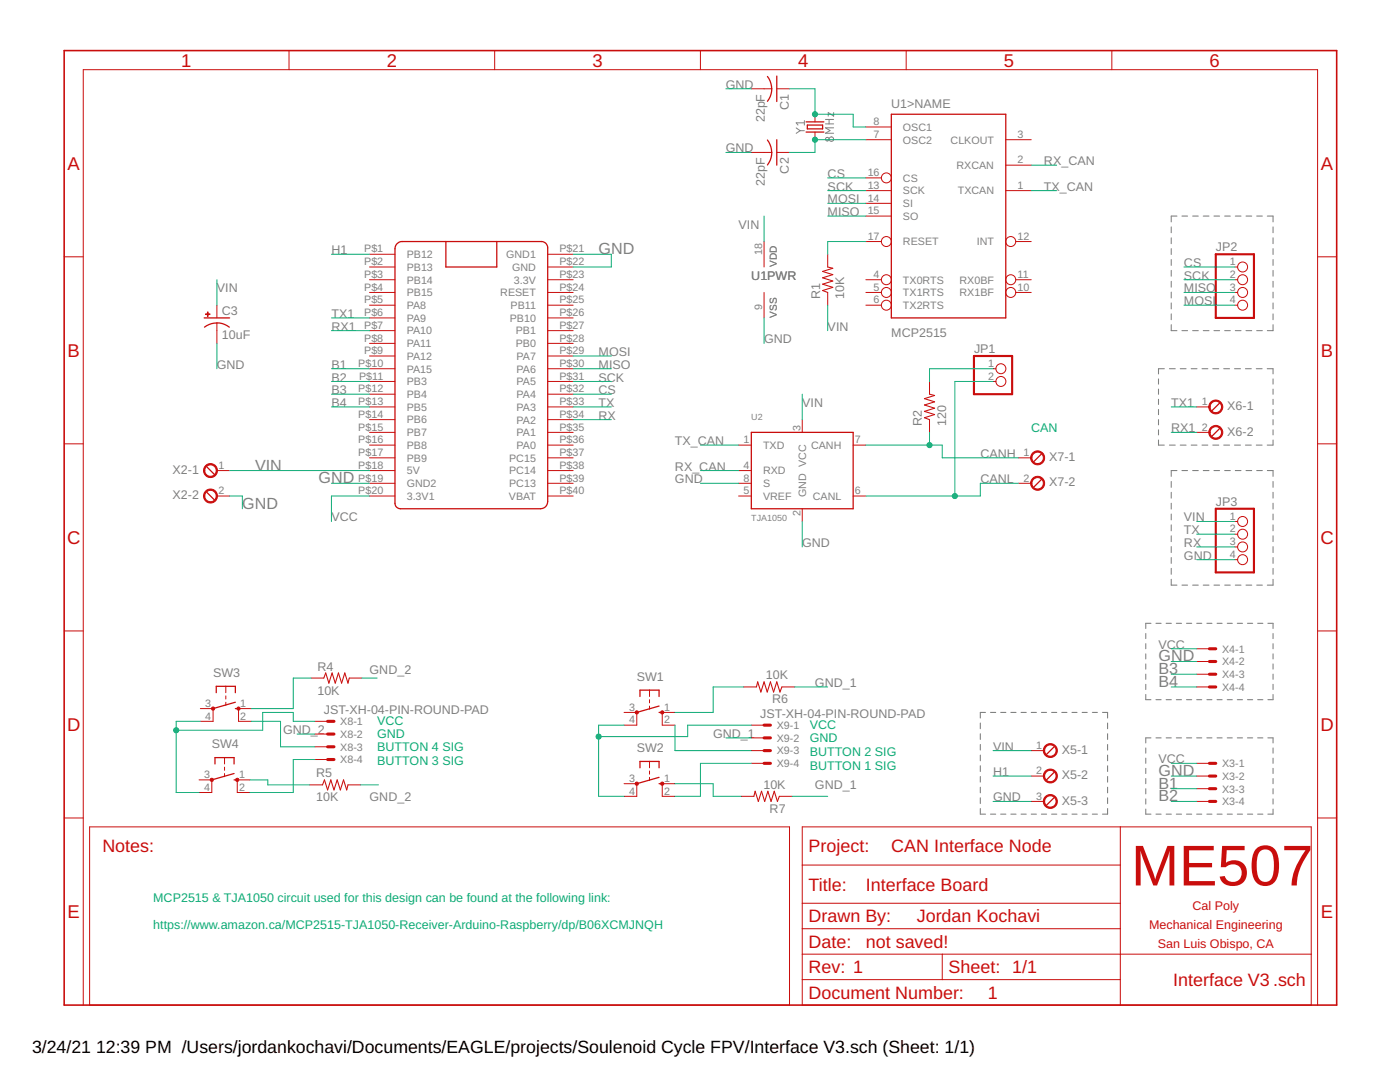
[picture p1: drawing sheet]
<svg xmlns="http://www.w3.org/2000/svg" width="279mm" height="216mm" viewBox="0 0 279 216" stroke-linecap="round" stroke-linejoin="round" font-family="sans-serif">
<g fill="none" stroke="#808080" stroke-width=".21">
<path d="M233.7 45.3v1.1M233.7 47.5v1.1M233.7 49.6v1.2M233.7 51.8v1.2M233.7 54v1.1M233.7 56.1v1.2M233.7 58.3v1.2M234.9 43.1h-1.2v1.2M235.9 43.1h1.1M238 43.1h1.1M240.1 43.1h1.2M242.3 43.1h1.1"/>
<path d="M244.4 43.1h1.1M246.5 43.1h1.2M248.7 43.1h1.1M250.8 43.1h1.1M252.9 43.1h1.2v1.2M254.1 45.3v1.1M254.1 47.5v1.1M254.1 49.6v1.2M254.1 51.8v1.2M254.1 54v1.1M254.1 56.1v1.2M254.1 58.3v1.2"/>
<path d="M231.2 75.6v1M231.2 77.6v1.1M231.2 79.7v1M232.4 73.6h-1.2v1M233.4 73.6h1.1M233.7 60.5v1.1M233.7 62.6v1.2M233.7 64.8v1.2h1.2M235.5 73.6h1.2M235.9 66h1.1M237.7 73.6h1.2M238 66h1.1"/>
<path d="M239.9 73.6h1.1M240.1 66h1.2M242 73.6h1.2M242.3 66h1.1M244.2 73.6h1.2M244.4 66h1.1M246.4 73.6h1.2M246.5 66h1.2M248.6 73.6h1.1M248.7 66h1.1M250.7 73.6h1.2M250.8 66h1.1"/>
<path d="M252.9 73.6h1.2v1M254.1 60.5v1.1M254.1 62.6v1.2M254.1 64.8v1.2h-1.2M254.1 75.6v1M254.1 77.6v1.1M254.1 79.7v1M231.2 81.7v1M231.2 83.7v1.1M231.2 85.8v1M231.2 87.8v1h1.2M233.4 88.8h1.1"/>
<path d="M233.7 96.1v1.1M233.7 98.2v1.2M234.9 93.9h-1.2v1.2M235.5 88.8h1.2M235.9 93.9h1.1M237.7 88.8h1.2M238 93.9h1.1M239.9 88.8h1.1M240.1 93.9h1.2M242 88.8h1.2M242.3 93.9h1.1M244.2 88.8h1.2"/>
<path d="M244.4 93.9h1.1M246.4 88.8h1.2M246.5 93.9h1.2M248.6 88.8h1.1M248.7 93.9h1.1M250.7 88.8h1.2M250.8 93.9h1.1M252.9 93.9h1.2v1.2M254.1 81.7v1M254.1 83.7v1.1M254.1 85.8v1M254.1 87.8v1h-1.2"/>
<path d="M254.1 96.1v1.1M254.1 98.2v1.2M233.7 100.4v1.2M233.7 102.6v1.1M233.7 104.7v1.2M233.7 106.9v1.2M233.7 109.1v1.2M233.7 111.3v1.1M233.7 113.4v1.2M233.7 115.6v1.2h1.2M235.9 116.8h1.1M238 116.8h1.1"/>
<path d="M240.1 116.8h1.2M242.3 116.8h1.1M244.4 116.8h1.1M246.5 116.8h1.2M248.7 116.8h1.1M250.8 116.8h1.1M254.1 100.4v1.2M254.1 102.6v1.1M254.1 104.7v1.2M254.1 106.9v1.2M254.1 109.1v1.2M254.1 111.3v1.1"/>
<path d="M254.1 113.4v1.2M254.1 115.6v1.2h-1.2M228.7 126.4v1M228.7 128.4v1.1M228.7 130.5v1M228.7 132.5v1M228.7 134.5v1.1M228.7 136.5v1.1M228.7 138.6v1h1M229.7 124.4h-1v1M230.7 124.4h1M230.7 139.6h1"/>
<path d="M232.7 124.4h1.1M232.7 139.6h1.1M234.8 124.4h1M234.8 139.6h1M236.8 124.4h1M236.8 139.6h1M238.8 124.4h1M238.8 139.6h1M240.9 124.4h1M240.9 139.6h1M242.9 124.4h1M242.9 139.6h1"/>
<path d="M244.9 124.4h1M244.9 139.6h1M246.9 124.4h1.1M246.9 139.6h1.1M249 124.4h1M249 139.6h1M251 124.4h1M251 139.6h1M253 124.4h1.1v1M254.1 126.4v1M254.1 128.4v1.1M254.1 130.5v1"/>
<path d="M254.1 132.5v1M254.1 134.5v1.1M254.1 136.5v1.1M254.1 138.6v1h-1.1M195.6 144.3v1.1M195.6 146.4v1.2M195.6 148.5v1.2M195.6 150.7v1.1M195.6 152.8v1.1M195.6 154.9v1.2M195.6 157.1v1.1M195.6 159.2v1.1"/>
<path d="M196.7 142.2h-1.1v1.1M197.7 142.2h1M199.7 142.2h1M201.7 142.2h1.1M203.8 142.2h1M205.8 142.2h1M207.8 142.2h1.1M209.9 142.2h1M211.9 142.2h1M213.9 142.2h1M216 142.2h1M218 142.2h1"/>
<path d="M220 142.2h1v1.1M221 144.3v1.1M221 146.4v1.2M221 148.5v1.2M221 150.7v1.1M221 152.8v1.1M221 154.9v1.2M221 157.1v1.1M221 159.2v1.1M228.7 149.2v1.1M228.7 151.3v1M228.7 153.3v1"/>
<path d="M228.7 155.3v1.1M228.7 157.4v1M228.7 159.4v1M229.7 147.2h-1v1.1M230.7 147.2h1M232.7 147.2h1.1M234.8 147.2h1M236.8 147.2h1M238.8 147.2h1M240.9 147.2h1M242.9 147.2h1M244.9 147.2h1"/>
<path d="M246.9 147.2h1.1M249 147.2h1M251 147.2h1M253 147.2h1.1v1.1M254.1 149.2v1.1M254.1 151.3v1M254.1 153.3v1M254.1 155.3v1.1M254.1 157.4v1M254.1 159.4v1M195.6 161.3v1.2h1.1M197.7 162.5h1"/>
<path d="M199.7 162.5h1M201.7 162.5h1.1M203.8 162.5h1M205.8 162.5h1M207.8 162.5h1.1M209.9 162.5h1M211.9 162.5h1M213.9 162.5h1M216 162.5h1M218 162.5h1M221 161.3v1.2h-1M228.7 161.4v1.1h1"/>
<path d="M230.7 162.5h1M232.7 162.5h1.1M234.8 162.5h1M236.8 162.5h1M238.8 162.5h1M240.9 162.5h1M242.9 162.5h1M244.9 162.5h1M246.9 162.5h1.1M249 162.5h1M251 162.5h1M254.1 161.4v1.1h-1.1"/>
</g>
<g fill="none" stroke="#808080" stroke-width=".2">
<path d="M158.9 25.5l.8 .6M159.7 26.1l-.8 .5M159.7 26.1h.8M160.5 24.5h-1.6l.4 .5M160.5 24.1v.9M164.7 24.7h1.7M164.7 23.8h1.7M165.5 23.8v.9M166.4 25.5h-1.7l1 .6-1 .5h1.7M166.4 22.5v.7l-1.1-.7v.7"/>
<circle cx="165.1" cy="27.8" r=".35"/>
<circle cx="165.9" cy="27.8" r=".46"/>
</g>
<g fill="none" stroke="#c90d0c" stroke-width=".2">
<path d="M57.7 10.1v3.8M98.7 10.1v3.8M139.8 10.1v3.8M149.9 17.7h4.1M155 17.7h2.6M180.8 10.1v3.8M221.9 10.1v3.8M149.9 30.4h4.1M155 30.4h2.6M162.6 22.8v1.5M162.6 26.4v1.5M172.8 27.9h5.1"/>
<path d="M172.8 35.5h3.1M172.8 25.3h5.1M172.8 38h5.1M200.7 27.9h5.1M200.7 33h5.1M200.7 38h5.1M12.8 51.2h3.8M73.7 50.7h5.1M73.7 53.3h5.1M73.7 55.8h5.1M73.7 58.4h5.1M109.3 50.7h5.1"/>
<path d="M109.3 53.3h5.1M109.3 55.8h5.1M109.3 58.4h5.1M152.5 48.2v5.1M152.5 58.4v5M165.2 50.7v2.6M165.2 58.4v2.5M172.8 55.8h3.1M172.8 58.4h3.1M172.8 48.2h3.1M172.8 40.6h5.1M172.8 43.1h5.1"/>
<path d="M202.7 55.8h3.1M202.7 58.4h3.1M202.7 48.2h3.1M246.4 53.3h.6M246.4 55.8h.6M246.4 58.4h.6M263 51.2h3.8M43.3 60.9v2.5M43.3 64.5v4M73.7 60.9h5.1M73.7 63.4h5.1M73.7 66h5.1"/>
<path d="M73.7 68.5h5.1M73.7 71h5.1M73.7 73.6h5.1M73.7 76.1h5.1M73.7 78.7h5.1M109.3 60.9h5.1M109.3 63.4h5.1M109.3 66h5.1M109.3 68.5h5.1M109.3 71h5.1M109.3 73.6h5.1M109.3 76.1h5.1"/>
<path d="M109.3 78.7h5.1M172.8 60.9h3.1M185.5 76.1v2.6M198.2 73.6h.6M198.2 76.1h.6M246.4 60.9h.6M12.8 88.6h3.8M43.3 93.9h2.5M43.3 99h2.5M73.7 81.2h5.1M73.7 83.7h5.1M73.7 86.3h5.1"/>
<path d="M73.7 88.8h5.1M73.7 91.4h5.1M73.7 93.9h5.1M73.7 96.4h5.1M73.7 99h5.1M109.3 81.2h5.1M109.3 83.7h5.1M109.3 86.3h5.1M109.3 88.8h5.1M109.3 91.4h5.1M109.3 93.9h5.1M109.3 96.4h5.1"/>
<path d="M109.3 99h5.1M147.4 88.8h2.5M147.4 93.9h2.5M147.4 96.4h2.5M147.4 99h2.5M160.1 83.7v2.6M170.3 88.8h2.5M170.3 99h2.5M185.5 83.7v2.6M203.3 91.4h2.5M203.3 96.4h2.5M238.8 81.2h2.6"/>
<path d="M238.8 86.3h2.6M263 88.6h3.8M160.1 101.5v2.6M246.4 104.1h.6M246.4 106.6h.6M246.4 109.1h.6M246.4 111.7h.6M12.8 125.9h3.8M45.1 136.9v1.3M45.1 138.9v.6M62.1 135.3h2.5M69.7 135.3h2.5"/>
<path d="M129.6 137.7v1.3M129.6 139.6v.7M148.4 137.1h2.6M156 137.1h2.6M238.8 137.1h2.6M238.8 129.5h2.6M238.8 132h2.6M238.8 134.5h2.6M263 125.9h3.8M39.7 155.6h2.6v2.5h-2.6M40 141.4h2.5v2.5h-2.5M44.8 151.2v1.2"/>
<path d="M44.8 153.1v.6M44.8 154.3v.7M45.1 140.1v.7M49.9 155.6h-2.6v2.5h2.6M50.1 141.4h-2.5v2.5h2.5M61.8 156.6h2.6M62.8 143.9h2.6M62.8 146.5h2.6M62.8 149h2.6M62.8 151.6h2.6M69.4 156.6h2.6M124.5 142.2h2.6v2.5h-2.6"/>
<path d="M124.5 156.4h2.6v2.5h-2.6M129.6 140.9v.6M129.6 151.9v1.3M129.6 153.8v.7M129.6 155.1v.6M134.7 142.2h-2.5v2.5h2.5M134.7 156.4h-2.5v2.5h2.5M147.9 158.9h2.6M149.9 144.7h2.6M149.9 147.2h2.6M149.9 149.8h2.6M149.9 152.3h2.6"/>
<path d="M155.5 158.9h2.6M205.8 149.8h2.5M205.8 154.9h2.5M205.8 159.9h2.5M238.8 152.3h2.6M238.8 154.9h2.6M238.8 157.4h2.6M238.8 159.9h2.6M12.8 163.2h3.8M17.9 165h139.7v35.6h-139.7zM160.1 165h101.6v35.6h-101.6zM160.1 172.6h63.5"/>
<path d="M223.6 165v35.6M263 163.2h3.8M160.1 190.4h101.6M160.1 195.5h63.5M160.1 180.2h63.5M160.1 185.3h63.5M188 190.4v5.1M16.6 200.6v-186.7h246.4v186.7"/>
<circle cx="176.9" cy="35.5" r=".99"/>
<circle cx="176.9" cy="48.2" r=".99"/>
<circle cx="176.9" cy="55.8" r=".99"/>
<circle cx="176.9" cy="58.4" r=".99"/>
<circle cx="201.7" cy="55.8" r=".99"/>
<circle cx="201.7" cy="58.4" r=".99"/>
<circle cx="201.7" cy="48.2" r=".99"/>
<circle cx="248" cy="53.3" r=".99"/>
<circle cx="248" cy="55.8" r=".99"/>
<circle cx="248" cy="58.4" r=".99"/>
<circle cx="176.9" cy="60.9" r=".99"/>
<circle cx="199.7" cy="73.6" r=".99"/>
<circle cx="199.7" cy="76.1" r=".99"/>
<circle cx="248" cy="60.9" r=".99"/>
<circle cx="248" cy="109.1" r=".99"/>
<circle cx="248" cy="106.6" r=".99"/>
<circle cx="248" cy="111.7" r=".99"/>
<circle cx="248" cy="104.1" r=".99"/>
</g>
<path d="M12.8 10.1h254v190.5h-254z" fill="none" stroke="#c90d0c" stroke-width=".32"/>
<g fill="none" stroke="#c90d0c" stroke-width=".25">
<path d="M153.2 15.3a4 4 0 0 1 0 4.9M155 15.2v5.1M153.2 27.9a4 4 0 0 1 0 5M155 27.9v5.1M160.9 24.3h3.5M160.9 26.4h3.5M161.1 25h3.1v.7h-3.1zM177.9 22.8h22.8v40.6h-22.8zM79.1 48.7l.6-.4 .6-.1h27.7l.8 .3 .4 .4 .1 .6v50.6l-.1 .6-.4 .5-.9 .3h-28l-.5-.1a1.04 1.04 0 0 1-.6-1v-50.8zM89 48.2v5.1h10.1v-5.1M40.7 63.4h5.1M43.3 64.4a3.8 3.8 0 0 1 2.5 .9"/>
<path d="M43.3 64.5l-1.1 .1-1.4 .7M41.3 93.1l1.5 1.6M41.3 98.2l1.5 1.5M149.9 86.3h20.4v15.2h-20.4zM207.8 90.6l-1.5 1.5M207.8 95.7l-1.5 1.5M243.4 80.4l-1.5 1.6M243.4 85.5l-1.5 1.5M43.2 138.2v-1.3h3.8v1.3M127.7 139v-1.3h3.8v1.3M42.9 152.4v-1.2h3.8v1.2M46.7 155.6h.6"/>
<path d="M46.7 154.3l-4.4 1.3M47 141.4h.6M47 140.1l-4.5 1.3M127.7 153.2v-1.3h3.8v1.3M131.5 142.2h.7M131.5 140.9l-4.4 1.3M131.5 156.4h.7M131.5 155.1l-4.4 1.3M210.4 149l-1.5 1.5M210.4 154.1l-1.5 1.5M210.4 159.2l-1.5 1.5"/>
</g>
<g fill="#c90d0c" stroke="#c90d0c" stroke-width=".2">
<path d="M126.9 156.1h.4l.1 .3-.1 .2h-.4l-.2-.2z" fill-rule="evenodd"/>
<path d="M131.9 156.1h.5l.1 .3-.1 .2h-.5l-.1-.2z" fill-rule="evenodd"/>
<path d="M42 155.4h.5v.5h-.5l-.1-.3z" fill-rule="evenodd"/>
<path d="M47.1 155.4h.5v.5h-.5l-.1-.3z" fill-rule="evenodd"/>
<path d="M241.6 80.2a1.4 1.4 0 0 1 2.2 .3 1.4 1.4 0 0 1-.8 2 1.4 1.4 0 0 1-1.8-1.3h.3a1.15 1.15 0 0 1 1.6-1.1 1.15 1.15 0 0 1 .3 2 1.15 1.15 0 0 1-1.9-.6v-.3h-.3z" fill-rule="evenodd"/>
<path d="M241.6 85.3a1.4 1.4 0 0 1 2.2 .3 1.4 1.4 0 0 1-.8 2 1.4 1.4 0 0 1-1.8-1.3h.3a1.15 1.15 0 0 1 1.6-1.1 1.15 1.15 0 0 1 .3 1.9 1.15 1.15 0 0 1-1.9-.5v-.3h-.3z" fill-rule="evenodd"/>
<path d="M206.1 90.4a1.4 1.4 0 0 1 2.2 .2 1.4 1.4 0 0 1-.8 2.1 1.4 1.4 0 0 1-1.8-1.3h.2a1.15 1.15 0 0 1 1.7-1.1 1.15 1.15 0 0 1 .2 1.9 1.15 1.15 0 0 1-1.8-.5l-.1-.3h-.2z" fill-rule="evenodd"/>
<path d="M206.1 95.5a1.4 1.4 0 0 1 2.2 .2 1.4 1.4 0 0 1-.9 2.1 1.4 1.4 0 0 1-1.7-1.4h.2a1.15 1.15 0 0 1 1.7-1 1.15 1.15 0 0 1 .2 1.9 1.15 1.15 0 0 1-1.8-.6l-.1-.3h-.2z" fill-rule="evenodd"/>
<path d="M208.6 148.8a1.4 1.4 0 0 1 2.2 .2 1.4 1.4 0 0 1-.8 2.1 1.4 1.4 0 0 1-1.8-1.3h.3a1.15 1.15 0 0 1 1.6-1.1 1.15 1.15 0 0 1 .3 1.9 1.15 1.15 0 0 1-1.9-.5v-.3h-.3z" fill-rule="evenodd"/>
<path d="M208.6 153.9a1.4 1.4 0 0 1 2.2 .2 1.4 1.4 0 0 1-.8 2.1 1.4 1.4 0 0 1-1.8-1.3h.3a1.15 1.15 0 0 1 1.6-1.1 1.15 1.15 0 0 1 .3 1.9 1.15 1.15 0 0 1-1.9-.6v-.2h-.3z" fill-rule="evenodd"/>
<path d="M208.6 159a1.4 1.4 0 0 1 2.2 .2 1.4 1.4 0 0 1-.8 2.1 1.4 1.4 0 0 1-1.8-1.4h.3a1.15 1.15 0 0 1 1.6-1 1.15 1.15 0 0 1 .3 1.9 1.15 1.15 0 0 1-1.9-.6v-.3h-.3z" fill-rule="evenodd"/>
<path d="M41 92.9a1.4 1.4 0 0 1 2.2 .3 1.4 1.4 0 0 1-.8 2 1.4 1.4 0 0 1-1.8-1.3h.3a1.14 1.14 0 0 1 1.7-.9 1.14 1.14 0 0 1 .1 1.9 1.14 1.14 0 0 1-1.8-.7v-.3h-.3z" fill-rule="evenodd"/>
<path d="M41 98a1.39 1.39 0 0 1 2.2 .3 1.39 1.39 0 0 1-.8 2 1.39 1.39 0 0 1-1.8-1.3h.3a1.14 1.14 0 0 1 1.7-1 1.14 1.14 0 0 1 .1 2 1.14 1.14 0 0 1-1.8-.7v-.3h-.3z" fill-rule="evenodd"/>
<circle cx="127.1" cy="142.2" r=".33"/>
<circle cx="132.2" cy="142.2" r=".33"/>
<circle cx="42.5" cy="141.4" r=".33"/>
<circle cx="47.6" cy="141.4" r=".33"/>
</g>
<g fill="none" stroke="#c90d0c" stroke-width=".61">
<path d="M241.4 129.5h1.2M241.4 132h1.2M241.4 134.5h1.2M241.4 137.1h1.2M65.4 143.9h1.3M65.4 146.5h1.3M65.4 149h1.3M65.4 151.6h1.3M152.5 144.7h1.3M152.5 147.2h1.3M152.5 149.8h1.3M152.5 152.3h1.3"/>
<path d="M241.4 152.3h1.2M241.4 154.9h1.2M241.4 157.4h1.2M241.4 159.9h1.2"/>
</g>
<path d="M165.2 53.3l1 .2-2 .7 2 .6-2 .6 2 .7-2 .6 2 .6-2 .7 1 .4M185.5 78.7l1 .2-2 .6 2 .7-2 .6 2 .6-2 .7 2 .6-2 .7 1 .3M64.6 135.3l.4-1 .6 2 .7-2 .6 2 .6-2 .7 2 .6-2 .6 2 .3-1M151 137.1l.2-1 .6 2 .7-2 .6 2 .7-2 .6 2 .6-2 .7 2 .3-1M64.4 156.6l.3-1 .7 2 .6-2 .7 2 .6-2 .6 2 .7-2 .6 2 .2-1M150.5 158.9l.2-1 .6 2 .7-2 .6 2 .6-2 .7 2 .6-2 .7 2 .3-1" fill="none" stroke="#c90d0c" stroke-width=".21"/>
<g fill="#c90d0c" stroke="#c90d0c" stroke-width=".2">
<path d="M41 62.6h.9v.2h-.9z"/>
<path d="M41.4 62.3h.1v.8h-.1z"/>
</g>
<path d="M242.6 50.7h7.7v12.7h-7.7zM194.4 71h7.6v7.7h-7.6zM242.6 101.5h7.7v12.7h-7.7z" fill="none" stroke="#c90d0c" stroke-width=".42"/>
<g fill="none" stroke="#0dab76" stroke-width=".2">
<path d="M144.9 17.7h5M157.6 17.7h5v5.1h7.7v2.5h2.5M144.9 30.4h5M165.2 35.5h7.6M165.2 38h7.6M172.8 27.9h-10.2v2.5h-5M205.8 38h5.1M205.8 33h5.1M43.3 55.8v5.1M66.1 50.7h7.6M114.4 50.7h7.6v2.6h-7.6M152.5 43.1v5.1"/>
<path d="M165.2 43.1h7.6M165.2 40.6h7.6M172.8 48.2h-7.6v2.5M236.3 53.3h10.1M236.3 55.8h10.1M236.3 58.4h10.1M43.3 68.5v5.1M66.1 73.6h7.6M66.1 76.1h7.6M66.1 78.7h7.6M66.1 63.4h7.6M66.1 66h7.6"/>
<path d="M114.4 73.6h7.6M114.4 76.1h7.6M114.4 78.7h7.6M114.4 71h7.6M152.5 63.4v5.1M160.1 78.7v5M165.2 60.9v5.1M198.2 73.6h-12.7v2.5M198.2 76.1h-7.6v22.9M236.3 60.9h10.1M45.8 99h2.6v2.5M45.8 93.9h27.9"/>
<path d="M66.1 96.4h7.6M66.1 81.2h7.6M73.7 99h-7.6v5.1M114.4 81.2h7.6M114.4 83.7h7.6M139.8 96.4h7.6M139.8 93.9h7.6M139.8 88.8h7.6M172.8 88.8h15.2v2.6h15.3M185.5 86.3v2.5M203.3 96.4h-7.7v2.6h-22.8M233.7 81.2h5.1"/>
<path d="M233.7 86.3h5.1M160.1 104.1v5M238.8 111.7h7.6M238.8 104.1h7.6M238.8 106.6h7.6M238.8 109.1h7.6M62.1 135.3h-3.6v6.1h-8.4M72.2 135.3h3.1M148.4 137.1h-6.1v5.1h-7.6M158.6 137.1h6.6M233.7 132h5.1M233.7 129.5h5.1"/>
<path d="M233.7 134.5h5.1M233.7 137.1h5.1M40 143.9h-4.8v14.2h4.5M49.9 155.6h3.5v1h8.4M50.1 143.9h5.9v5.1h6.8M59.3 146.5h3.5M62.8 143.9h-4.3v-1.7h-6.1v3.5h-17.2M62.8 151.6h-4.3v6.5h-8.6M72 156.6h3.5M124.5 144.7h-5v14.2h5M134.7 144.7v5.1h15.2M134.7 156.4h7.6v2.5h5.6"/>
<path d="M144.9 147.2h5M149.9 152.3h-10.1v6.6h-5.1M149.9 144.7h-12.7v2.3h-17.7M158.1 158.9h7.1M198.2 154.9h7.6M198.2 159.9h7.6M198.2 149.8h7.6M233.7 154.9h5.1M233.7 159.9h5.1M233.7 152.3h5.1M233.7 157.4h5.1"/>
</g>
<g fill="#0dab76" stroke="#0dab76" stroke-width=".2">
<circle cx="162.6" cy="27.9" r=".51"/>
<circle cx="162.6" cy="22.8" r=".51"/>
<circle cx="185.5" cy="88.8" r=".51"/>
<circle cx="190.6" cy="99" r=".51"/>
<circle cx="35.2" cy="145.7" r=".51"/>
<circle cx="119.5" cy="147" r=".51"/>
</g>
<text font-size="11.5" fill="#c90d0c" x="225.7" y="176.7">ME507</text>
<g font-size="3.7" fill="#c90d0c">
<text x="36.1" y="13.3">1</text>
<text x="77.2" y="13.3">2</text>
<text x="118.2" y="13.3">3</text>
<text x="159.3" y="13.3">4</text>
<text x="200.4" y="13.3">5</text>
<text x="241.4" y="13.3">6</text>
<text x="13.5" y="33.9">A</text>
<text x="263.6" y="33.9">A</text>
<text x="13.5" y="71.2">B</text>
<text x="263.6" y="71.2">B</text>
<text x="13.4" y="108.5">C</text>
<text x="263.5" y="108.5">C</text>
<text x="13.4" y="145.9">D</text>
<text x="263.5" y="145.9">D</text>
<text x="13.5" y="183.2">E</text>
<text x="263.6" y="183.2">E</text>
</g>
<g font-size="3.6" fill="#c90d0c">
<text x="20.4" y="170.1">Notes:</text>
<text x="161.4" y="170.1">Project:</text>
<text x="177.9" y="170.1">CAN Interface Node</text>
<text x="161.4" y="177.7">Title:</text>
<text x="172.8" y="177.7">Interface Board</text>
<text x="161.4" y="184">Drawn By:</text>
<text x="183" y="184">Jordan Kochavi</text>
<text x="161.4" y="189.1">Date:</text>
<text x="172.8" y="189.1">not saved!</text>
<text x="161.4" y="194.2">Rev: 1</text>
<text x="189.3" y="194.2">Sheet: 1/1</text>
<text x="234.1" y="196.7">Interface V3 .sch</text>
<text x="161.4" y="199.3">Document Number:</text>
<text x="197.2" y="199.3">1</text>
</g>
<g font-size="3.5">
<text x="6.4" y="210">3/24/21</text>
<text x="19.2" y="210">12:39 PM /Users/jordankochavi/Documents/EAGLE/projects/Soulenoid Cycle FPV/Interface V3.sch (Sheet: 1/1)</text>
</g>
<g font-size="3.2" fill="#808080">
<text x="119.5" y="50.7">GND</text>
<text x="50.9" y="93.9">VIN</text>
<text x="48.4" y="101.5">GND</text>
<text x="63.6" y="96.4">GND</text>
<text x="231.2" y="132">GND</text>
<text x="231.2" y="134.5">B3</text>
<text x="231.2" y="137.1">B4</text>
<text x="231.2" y="154.8">GND</text>
<text x="231.2" y="157.4">B1</text>
<text x="231.2" y="159.9">B2</text>
</g>
<g font-size="2.5" fill="#808080">
<text x="144.9" y="17.7">GND</text>
<text x="157.4" y="21.9" transform="rotate(-90 157.4 21.9)">C1</text>
<text x="177.9" y="21.5">U1&gt;NAME</text>
<text x="152.6" y="24.4" transform="rotate(-90 152.6 24.4)">22pF</text>
<text x="144.9" y="30.4">GND</text>
<text x="157.4" y="34.6" transform="rotate(-90 157.4 34.6)">C2</text>
<text x="165.2" y="35.5">CS</text>
<text x="208.4" y="33">RX_CAN</text>
<text x="152.6" y="37.1" transform="rotate(-90 152.6 37.1)">22pF</text>
<text x="165.2" y="38">SCK</text>
<text x="165.2" y="40.6">MOSI</text>
<text x="208.4" y="38">TX_CAN</text>
<text x="147.4" y="45.7">VIN</text>
<text x="165.2" y="43.1">MISO</text>
<text x="66.1" y="50.7">H1</text>
<text x="236.3" y="53.3">CS</text>
<text x="242.6" y="50.1">JP2</text>
<text x="43.3" y="58.3">VIN</text>
<text x="149.9" y="55.8">U1PWR</text>
<text x="163.7" y="59.6" transform="rotate(-90 163.7 59.6)">R1</text>
<text x="168.5" y="59.6" transform="rotate(-90 168.5 59.6)">10K</text>
<text x="236.3" y="55.8">SCK</text>
<text x="236.3" y="58.3">MISO</text>
<text x="44.3" y="62.8">C3</text>
<text x="66.1" y="63.4">TX1</text>
<text x="66.1" y="66">RX1</text>
<text x="165.2" y="66">VIN</text>
<text x="236.3" y="60.9">MOSI</text>
<text x="44.3" y="67.6">10uF</text>
<text x="119.5" y="71">MOSI</text>
<text x="152.5" y="68.5">GND</text>
<text x="177.9" y="67.2">MCP2515</text>
<text x="194.4" y="70.4">JP1</text>
<text x="43.3" y="73.6">GND</text>
<text x="66.1" y="73.6">B1</text>
<text x="66.1" y="76.1">B2</text>
<text x="119.5" y="76.1">SCK</text>
<text x="119.5" y="73.6">MISO</text>
<text x="66.1" y="78.7">B3</text>
<text x="66.1" y="81.2">B4</text>
<text x="119.5" y="81.2">TX</text>
<text x="119.5" y="83.7">RX</text>
<text x="119.5" y="78.7">CS</text>
<text x="160.1" y="81.2">VIN</text>
<text x="233.7" y="81.2">TX1</text>
<text x="244.9" y="81.8">X6-1</text>
<text x="134.7" y="88.8">TX_CAN</text>
<text x="184" y="85" transform="rotate(-90 184 85)">R2</text>
<text x="188.8" y="85" transform="rotate(-90 188.8 85)">120</text>
<text x="233.7" y="86.3">RX1</text>
<text x="244.9" y="86.9">X6-2</text>
<text x="34.5" y="94.5">X2-1</text>
<text x="134.7" y="93.9">RX_CAN</text>
<text x="195.7" y="91.4">CANH</text>
<text x="209.4" y="92">X7-1</text>
<text x="34.5" y="99.6">X2-2</text>
<text x="134.7" y="96.4">GND</text>
<text x="195.7" y="96.4">CANL</text>
<text x="209.4" y="97.1">X7-2</text>
<text x="242.6" y="100.9">JP3</text>
<text x="66.1" y="104.1">VCC</text>
<text x="236.3" y="104.1">VIN</text>
<text x="236.3" y="106.6">TX</text>
<text x="160.1" y="109.1">GND</text>
<text x="236.3" y="111.7">GND</text>
<text x="236.3" y="109.1">RX</text>
<text x="231.2" y="129.5">VCC</text>
<text x="42.5" y="135">SW3</text>
<text x="63.3" y="133.8">R4</text>
<text x="73.8" y="134.5">GND_2</text>
<text x="127.1" y="135.8">SW1</text>
<text x="152.9" y="135.5">10K</text>
<text x="162.6" y="137.1">GND_1</text>
<text x="63.3" y="138.6">10K</text>
<text x="64.6" y="142.5">JST-XH-04-PIN-ROUND-PAD</text>
<text x="151.7" y="143.3">JST-XH-04-PIN-ROUND-PAD</text>
<text x="154.1" y="140.3">R6</text>
<text x="42.3" y="149.3">SW4</text>
<text x="56.5" y="146.5">GND_2</text>
<text x="142.3" y="147.2">GND_1</text>
<text x="198.2" y="149.8">VIN</text>
<text x="63.1" y="155.1">R5</text>
<text x="127.1" y="150">SW2</text>
<text x="198.2" y="154.8">H1</text>
<text x="211.9" y="150.4">X5-1</text>
<text x="211.9" y="155.5">X5-2</text>
<text x="231.2" y="152.3">VCC</text>
<text x="63.1" y="159.9">10K</text>
<text x="73.8" y="159.9">GND_2</text>
<text x="152.4" y="157.4">10K</text>
<text x="162.6" y="157.4">GND_1</text>
<text x="198.2" y="159.9">GND</text>
<text x="211.9" y="160.6">X5-3</text>
<text x="153.6" y="162.2">R7</text>
</g>
<g font-size="2.5" fill="#0dab76">
<text x="205.8" y="86.3">CAN</text>
<text x="75.3" y="144.7">VCC</text>
<text x="75.3" y="147.2">GND</text>
<text x="75.3" y="149.8">BUTTON 4 SIG</text>
<text x="161.6" y="145.4">VCC</text>
<text x="161.6" y="148">GND</text>
<text x="75.3" y="152.6">BUTTON 3 SIG</text>
<text x="161.6" y="150.8">BUTTON 2 SIG</text>
<text x="161.6" y="153.6">BUTTON 1 SIG</text>
<text x="30.6" y="180">MCP2515 &amp; TJA1050 circuit used for this design can be found at the following link:</text>
<text x="30.6" y="185.3">https://www.amazon.ca/MCP2515-TJA1050-Receiver-Arduino-Raspberry/dp/B06XCMJNQH</text>
</g>
<g font-size="2.5" fill="#c90d0c">
<text x="229.3" y="185.3">Mechanical Engineering</text>
<text x="238" y="181.5">Cal Poly</text>
<text x="231.1" y="189.1">San Luis Obispo, CA</text>
</g>
<g font-size="2.1" fill="#808080">
<text x="174.4" y="25">8</text>
<text x="174.4" y="27.5">7</text>
<text x="180.2" y="26.1">OSC1</text>
<text x="180.2" y="28.6">OSC2</text>
<text x="189.7" y="28.6">CLKOUT</text>
<text x="203.1" y="27.5">3</text>
<text x="173.2" y="35.1">16</text>
<text x="190.9" y="33.7">RXCAN</text>
<text x="203.1" y="32.6">2</text>
<text x="173.2" y="37.7">13</text>
<text x="173.2" y="40.2">14</text>
<text x="180.2" y="36.3">CS</text>
<text x="180.2" y="38.8">SCK</text>
<text x="180.2" y="41.3">SI</text>
<text x="191.2" y="38.8">TXCAN</text>
<text x="203.1" y="37.7">1</text>
<text x="173.2" y="47.8">17</text>
<text x="173.2" y="42.8">15</text>
<text x="180.2" y="43.9">SO</text>
<text x="203.1" y="47.8">12</text>
<text x="72.7" y="50.4">P$1</text>
<text x="72.7" y="52.9">P$2</text>
<text x="81.2" y="51.5">PB12</text>
<text x="101" y="51.5">GND1</text>
<text x="111.6" y="50.4">P$21</text>
<text x="111.6" y="52.9">P$22</text>
<text x="152.1" y="50.9" transform="rotate(-90 152.1 50.9)">18</text>
<text x="180.2" y="49">RESET</text>
<text x="194.9" y="49">INT</text>
<text x="245.5" y="52.9">1</text>
<text x="72.7" y="55.5">P$3</text>
<text x="72.7" y="58">P$4</text>
<text x="81.2" y="54">PB13</text>
<text x="81.2" y="56.6">PB14</text>
<text x="81.2" y="59.1">PB15</text>
<text x="99.8" y="59.1">RESET</text>
<text x="102.2" y="54">GND</text>
<text x="102.6" y="56.6">3.3V</text>
<text x="111.6" y="55.5">P$23</text>
<text x="111.6" y="58">P$24</text>
<text x="174.4" y="55.5">4</text>
<text x="174.4" y="58">5</text>
<text x="180.2" y="56.6">TX0RTS</text>
<text x="180.2" y="59.1">TX1RTS</text>
<text x="191.5" y="56.6">RX0BF</text>
<text x="191.5" y="59.1">RX1BF</text>
<text x="203.1" y="55.5">11</text>
<text x="203.1" y="58">10</text>
<text x="245.5" y="55.5">2</text>
<text x="245.5" y="58">3</text>
<text x="72.7" y="60.5">P$5</text>
<text x="72.7" y="63.1">P$6</text>
<text x="72.7" y="65.6">P$7</text>
<text x="81.2" y="61.6">PA8</text>
<text x="81.2" y="64.2">PA9</text>
<text x="101.7" y="64.2">PB10</text>
<text x="101.9" y="61.6">PB11</text>
<text x="111.6" y="60.5">P$25</text>
<text x="111.6" y="63.1">P$26</text>
<text x="111.6" y="65.6">P$27</text>
<text x="152.1" y="61.9" transform="rotate(-90 152.1 61.9)">9</text>
<text x="174.4" y="60.5">6</text>
<text x="180.2" y="61.6">TX2RTS</text>
<text x="245.5" y="60.5">4</text>
<text x="72.7" y="68.2">P$8</text>
<text x="72.7" y="70.7">P$9</text>
<text x="81.2" y="66.7">PA10</text>
<text x="81.2" y="69.3">PA11</text>
<text x="81.2" y="71.8">PA12</text>
<text x="102.9" y="66.7">PB1</text>
<text x="102.9" y="69.3">PB0</text>
<text x="103.1" y="71.8">PA7</text>
<text x="111.6" y="68.2">P$28</text>
<text x="111.6" y="70.7">P$29</text>
<text x="71.5" y="73.2">P$10</text>
<text x="71.7" y="75.8">P$11</text>
<text x="81.2" y="74.3">PA15</text>
<text x="81.2" y="76.9">PB3</text>
<text x="103.1" y="74.3">PA6</text>
<text x="103.1" y="76.9">PA5</text>
<text x="111.6" y="73.2">P$30</text>
<text x="111.6" y="75.8">P$31</text>
<text x="197.2" y="73.2">1</text>
<text x="197.2" y="75.8">2</text>
<text x="71.5" y="78.3">P$12</text>
<text x="71.5" y="80.8">P$13</text>
<text x="71.5" y="83.4">P$14</text>
<text x="81.2" y="79.4">PB4</text>
<text x="81.2" y="82">PB5</text>
<text x="103.1" y="79.4">PA4</text>
<text x="103.1" y="82">PA3</text>
<text x="111.6" y="78.3">P$32</text>
<text x="111.6" y="80.8">P$33</text>
<text x="111.6" y="83.4">P$34</text>
<text x="239.8" y="80.8">1</text>
<text x="71.5" y="85.9">P$15</text>
<text x="71.5" y="88.5">P$16</text>
<text x="81.2" y="84.5">PB6</text>
<text x="81.2" y="87">PB7</text>
<text x="81.2" y="89.6">PB8</text>
<text x="103.1" y="84.5">PA2</text>
<text x="103.1" y="87">PA1</text>
<text x="103.1" y="89.6">PA0</text>
<text x="111.6" y="85.9">P$35</text>
<text x="111.6" y="88.5">P$36</text>
<text x="148.4" y="88.5">1</text>
<text x="152.3" y="89.6">TXD</text>
<text x="159.7" y="85.9" transform="rotate(-90 159.7 85.9)">3</text>
<text x="161.9" y="89.6">CANH</text>
<text x="170.6" y="88.5">7</text>
<text x="239.8" y="85.9">2</text>
<text x="43.6" y="93.5">1</text>
<text x="71.5" y="91">P$17</text>
<text x="71.5" y="93.5">P$18</text>
<text x="81.2" y="92.1">PB9</text>
<text x="81.2" y="94.7">5V</text>
<text x="101.6" y="92.1">PC15</text>
<text x="101.6" y="94.7">PC14</text>
<text x="111.6" y="91">P$37</text>
<text x="111.6" y="93.5">P$38</text>
<text x="148.4" y="93.5">4</text>
<text x="152.3" y="94.7">RXD</text>
<text x="204.3" y="91">1</text>
<text x="43.6" y="98.6">2</text>
<text x="71.5" y="96.1">P$19</text>
<text x="71.5" y="98.6">P$20</text>
<text x="81.2" y="97.2">GND2</text>
<text x="81.2" y="99.7">3.3V1</text>
<text x="101.6" y="99.7">VBAT</text>
<text x="101.6" y="97.2">PC13</text>
<text x="111.6" y="96.1">P$39</text>
<text x="111.6" y="98.6">P$40</text>
<text x="148.4" y="96.1">8</text>
<text x="148.4" y="98.6">5</text>
<text x="152.3" y="97.2">S</text>
<text x="152.3" y="99.7">VREF</text>
<text x="160.9" y="99.2" transform="rotate(-90 160.9 99.2)">GND VCC</text>
<text x="162.2" y="99.7">CANL</text>
<text x="170.6" y="98.6">6</text>
<text x="204.3" y="96.1">2</text>
<text x="159.7" y="103.1" transform="rotate(-90 159.7 103.1)">2</text>
<text x="245.5" y="103.7">1</text>
<text x="245.5" y="106.2">2</text>
<text x="245.5" y="108.8">3</text>
<text x="245.5" y="111.3">4</text>
<text x="243.9" y="130.2">X4-1</text>
<text x="243.9" y="132.8">X4-2</text>
<text x="243.9" y="135.3">X4-3</text>
<text x="243.9" y="137.8">X4-4</text>
<text x="41" y="141">3</text>
<text x="41" y="143.6">4</text>
<text x="48" y="141">1</text>
<text x="48" y="143.6">2</text>
<text x="125.5" y="141.8">3</text>
<text x="132.5" y="141.8">1</text>
<text x="67.9" y="144.7">X8-1</text>
<text x="67.9" y="147.2">X8-2</text>
<text x="67.9" y="149.8">X8-3</text>
<text x="125.5" y="144.3">4</text>
<text x="132.5" y="144.3">2</text>
<text x="155" y="145.4">X9-1</text>
<text x="155" y="148">X9-2</text>
<text x="206.8" y="149.4">1</text>
<text x="40.7" y="155.3">3</text>
<text x="47.7" y="155.3">1</text>
<text x="67.9" y="152.3">X8-4</text>
<text x="155" y="150.5">X9-3</text>
<text x="155" y="153.1">X9-4</text>
<text x="206.8" y="154.5">2</text>
<text x="243.9" y="153.1">X3-1</text>
<text x="243.9" y="155.6">X3-2</text>
<text x="40.7" y="157.8">4</text>
<text x="47.7" y="157.8">2</text>
<text x="125.5" y="156">3</text>
<text x="125.5" y="158.6">4</text>
<text x="132.5" y="156">1</text>
<text x="132.5" y="158.6">2</text>
<text x="206.8" y="159.6">3</text>
<text x="243.9" y="158.1">X3-3</text>
<text x="243.9" y="160.7">X3-4</text>
</g>
<g font-size="2" fill="#808080">
<text x="155" y="53.3" transform="rotate(-90 155 53.3)">VDD</text>
<text x="155" y="63.4" transform="rotate(-90 155 63.4)">VSS</text>
</g>
<g font-size="1.8" fill="#808080">
<text x="149.9" y="83.7">U2</text>
<text x="149.9" y="104.1">TJA1050</text>
</g>
</svg>
